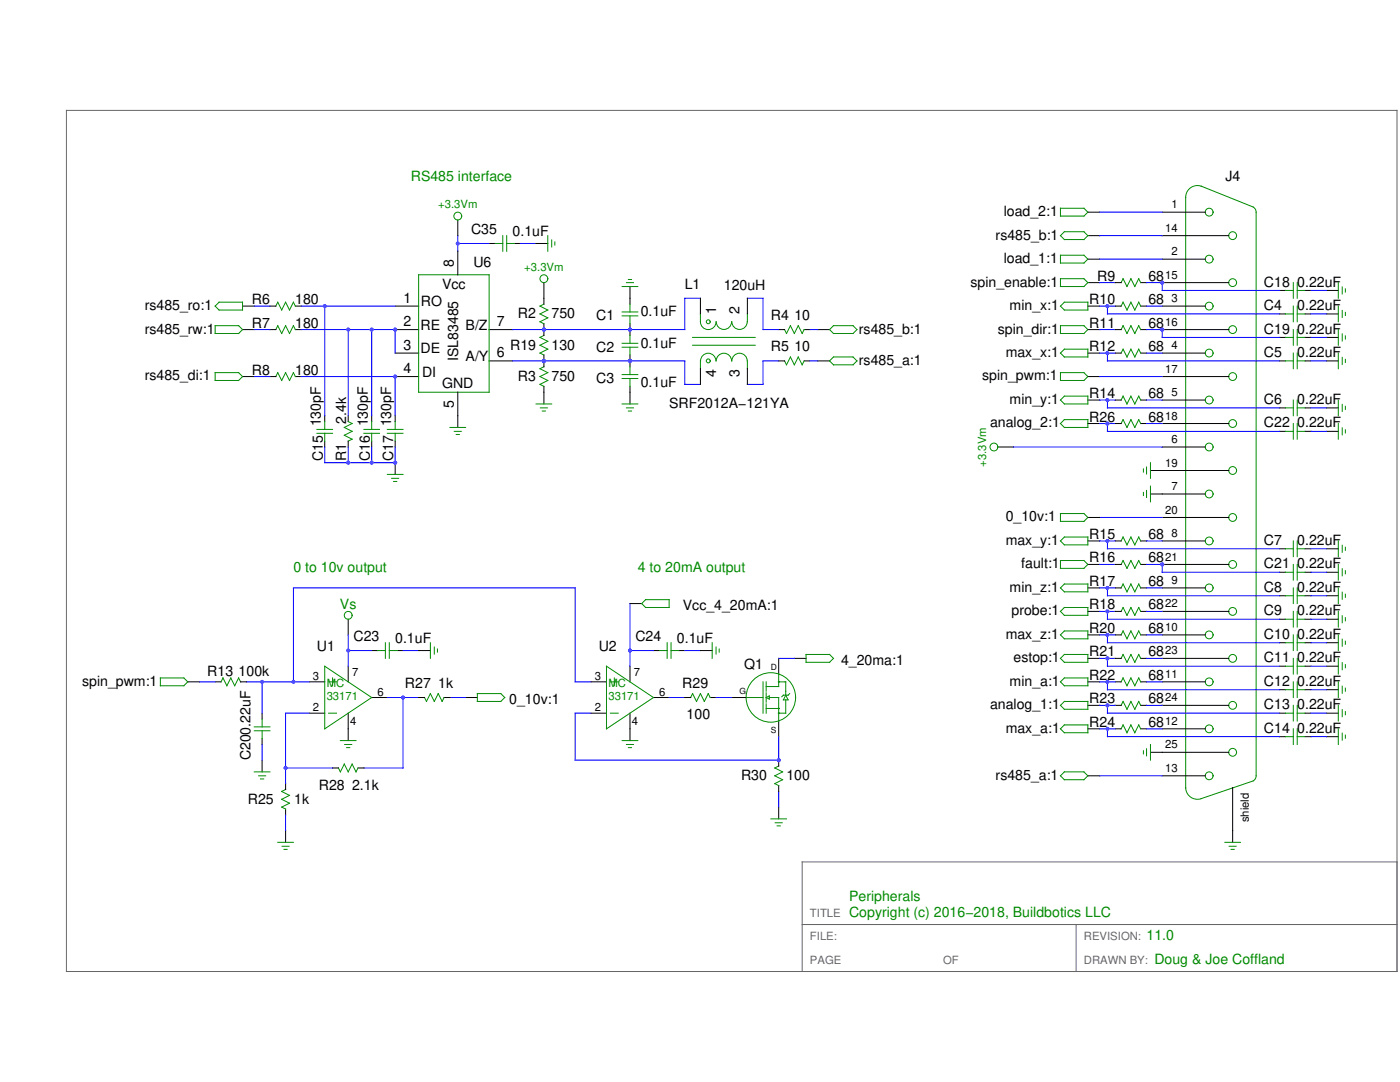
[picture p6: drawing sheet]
<svg xmlns="http://www.w3.org/2000/svg" width="279mm" height="216mm" viewBox="0 0 279 216" stroke-linecap="round" stroke-linejoin="round" font-family="sans-serif">
<path d="M13.3 22h265.5v171.9h-265.5zM278.8 172h-118.7v21.9M160.1 184.5h118.7M214.8 184.5v9.4" fill="none" stroke="#666" stroke-width=".2"/>
<g fill="none" stroke="#000" stroke-width=".2">
<path d="M91.4 43.9v3.1M91.4 50.1v4.7M97.6 48.6h1.2M102.7 48.6h1.2M48.4 61.1h2.3M48.4 65.8h2.3M48.4 75.1h2.3M78.9 61.1h4.7M78.9 65.8h4.7M78.9 75.1h4.7M78.9 70.5h4.7M91.4 78.3v4.6"/>
<path d="M97.6 65.8h4.7M97.6 72h4.7"/>
</g>
<g fill="none" stroke="#008b00" stroke-width=".2">
<path d="M83.6 54.8h14v23.5h-14zM98.8 48.6h1.5M100.3 47v3.1M101.1 47v3.1M101.1 48.6h1.6M42.9 65h4.7l.8 .8-.8 .7h-4.7zM42.9 74.4h4.7l.8 .7-.8 .8h-4.7zM43.7 60.3h4.7v1.6h-4.7l-.8-.8z"/>
<circle cx="91.4" cy="43.1" r=".78"/>
</g>
<path d="M91.4 48.6h6.2M91.4 47v3.1M103.9 48.6h3.1" fill="none" stroke="#00f" stroke-width=".2"/>
<g fill="#a020f0">
<circle cx="78.9" cy="75.1" r=".39"/>
<circle cx="78.9" cy="65.8" r=".39"/>
</g>
<path d="M108.5 66.9l-.7 .4 1.5 .8-1.5 .8 1.5 .8-1.5 .8 .7 .3" fill="none" stroke="#008b00" stroke-width=".2"/>
<path d="M108.5 65.8v1.1M108.5 70.8v1.2" fill="none" stroke="#000" stroke-width=".2"/>
<g fill="#a020f0">
<circle cx="108.5" cy="65.8" r=".39"/>
<circle cx="108.5" cy="72" r=".39"/>
</g>
<path d="M78.9 65.8v4.7M102.3 65.8h34.4M102.3 72h34.4" fill="none" stroke="#00f" stroke-width=".2"/>
<path d="M107 48.6h2.3M163.2 65.8h2.4M163.2 72h2.4M69.5 82.9v1.2M69.5 88v1.2M78.9 92.3v2.4M91.4 82.9v2.4" fill="none" stroke="#000" stroke-width=".2"/>
<path d="M109.3 47v3.1M110.1 47.9v1.4M110.7 48.3v.6M166.3 65h3.9l.8 .8-.8 .7h-3.9l-.7-.7zM166.3 71.2h3.9l.8 .8-.8 .8h-3.9l-.7-.8zM69.5 84.1l.8 .4-1.6 .8 1.6 .8-1.6 .8 1.6 .7-.8 .4M77.3 94.7h3.1M78.2 95.4h1.4M78.6 96.1h.6M89.8 85.3h3.1M90.7 86.1h1.4M91 86.7h.7" fill="none" stroke="#008b00" stroke-width=".2"/>
<circle cx="78.9" cy="92.3" r=".39" fill="#a020f0"/>
<path d="M108.5 73.2l-.7 .4 1.5 .8-1.5 .7 1.5 .8-1.5 .8 .7 .4" fill="none" stroke="#008b00" stroke-width=".2"/>
<path d="M108.5 72v1.2M108.5 77.1v1.2" fill="none" stroke="#000" stroke-width=".2"/>
<circle cx="108.5" cy="72" r=".39" fill="#a020f0"/>
<path d="M108.5 59.5v1.2M108.5 64.6v1.2M108.5 78.3v2.3" fill="none" stroke="#000" stroke-width=".2"/>
<path d="M108.5 60.7l-.7 .4 1.5 .8-1.5 .7 1.5 .8-1.5 .8 .7 .4M107 80.6h3.1M107.8 81.4h1.4M108.2 82h.7" fill="none" stroke="#008b00" stroke-width=".2"/>
<circle cx="108.5" cy="65.8" r=".39" fill="#a020f0"/>
<path d="M108.5 56.4v3.1M125.7 65.8v1.1M125.7 70.8v1.2M155.4 65.8h1.2M155.4 72h1.2M160.5 65.8h1.2M160.5 72h1.2" fill="none" stroke="#000" stroke-width=".2"/>
<g fill="none" stroke="#008b00" stroke-width=".2">
<path d="M124.2 69.3h3.1M124.2 68.5h3.1M125.7 66.9v1.6M125.7 69.3v1.5M156.6 65.8l.4 .7 .7-1.5 .8 1.5 .8-1.5 .8 1.5 .4-.7M156.6 72l.4 .8 .7-1.6 .8 1.6 .8-1.6 .8 1.6 .4-.8"/>
<circle cx="108.5" cy="55.6" r=".78"/>
</g>
<path d="M161.7 65.8h1.5M161.7 72h1.5" fill="none" stroke="#00f" stroke-width=".2"/>
<g fill="#a020f0">
<circle cx="125.7" cy="72" r=".39"/>
<circle cx="125.7" cy="65.8" r=".39"/>
</g>
<path d="M125.7 72v1.2M125.7 77.1v1.2" fill="none" stroke="#000" stroke-width=".2"/>
<path d="M124.2 75.5h3.1M124.2 74.7h3.1M125.7 73.2v1.5M125.7 75.5v1.6" fill="none" stroke="#008b00" stroke-width=".2"/>
<circle cx="125.7" cy="72" r=".39" fill="#a020f0"/>
<path d="M125.7 59.5v1.2M125.7 64.6v1.2" fill="none" stroke="#000" stroke-width=".2"/>
<path d="M124.2 63h3.1M124.2 62.3h3.1M125.7 60.7v1.6M125.7 63v1.6" fill="none" stroke="#008b00" stroke-width=".2"/>
<circle cx="125.7" cy="65.8" r=".39" fill="#a020f0"/>
<g fill="none" stroke="#000" stroke-width=".2">
<path d="M125.7 57.2v2.3M139.8 59.5v3.1M149.2 59.5v3.1M53.9 65.8h1.1M53.9 75.1h1.1M53.9 61.1h1.1M58.9 65.8h1.2M58.9 75.1h1.2M58.9 61.1h1.2M125.7 78.3v2.3M139.8 73.6v3.1M149.2 73.6v3.1"/>
<path d="M64.8 82.9v1.2M64.8 88v1.2M74.2 82.9v1.2M74.2 88v1.2M78.9 82.9v1.2M78.9 88v1.2M37.5 136.1h2.3M42.9 136.1h1.2M48 136.1h1.2M61.7 136.1h3.1M69.5 123.6v3.1M69.5 132.9v3.2"/>
<path d="M74.2 139.2h3.1M74.2 129.8h1.1M79.3 129.8h1.1M83.6 139.2h1.1M83.6 129.8h2.3M88.6 139.2h1.2M92.9 139.2h2.4M146 139.2h2.9M155.4 131.4v3.1M52.3 142.3v1.2M52.3 147.4v1.2M52.3 151.7v2.3"/>
<path d="M57 156.4v1.1M61.7 142.3h3.1M66.4 153.2h1.1M69.5 142.3v5.5M71.4 153.2h1.2M155.4 143.9v3.1M57 161.4v1.2M57 165.7v2.4"/>
</g>
<g fill="none" stroke="#008b00" stroke-width=".2">
<path d="M124.2 57.2h3.1M125 56.4h1.4M125.4 55.8h.6M55 65.8l.4-.8 .8 1.5 .8-1.5 .8 1.5 .8-1.5 .3 .8M55 75.1l.4-.7 .8 1.5 .8-1.5 .8 1.5 .8-1.5 .3 .7M55 61.1l.4-.8 .8 1.6 .8-1.6 .8 1.6 .8-1.6 .3 .8M138.2 67.3h12.5M138.2 68.9h12.5M139.8 62.6v1.6a1.56 1.56 0 0 0 1.5 1.6 1.56 1.56 0 0 0 1.6-1.6M142.9 72a1.53 1.53 0 0 0-1.6-1.5 1.53 1.53 0 0 0-1.5 1.5v1.6M142.9 64.2a1.53 1.53 0 0 0 1.6 1.5 1.53 1.53 0 0 0 1.5-1.5M142.9 72a1.53 1.53 0 0 1 1.6-1.5 1.53 1.53 0 0 1 1.5 1.5"/>
<path d="M146.1 64.2a1.53 1.53 0 0 0 1.5 1.5 1.53 1.53 0 0 0 1.5-1.5M146.1 72a1.53 1.53 0 0 1 1.5-1.5 1.53 1.53 0 0 1 1.5 1.5M149.2 62.6v1.6M149.2 72v1.6M63.2 86.5h3.2M63.2 85.7h3.2M64.8 84.1v1.6M64.8 86.5v1.5M72.6 86.5h3.1M72.6 85.7h3.1M74.2 84.1v1.6M74.2 86.5v1.5"/>
<path d="M77.3 86.5h3.1M77.3 85.7h3.1M78.9 84.1v1.6M78.9 86.5v1.5M124.2 80.6h3.1M125 81.4h1.4M125.4 82h.6M32 135.3h4.7l.8 .8-.8 .7h-4.7zM44.1 136.1l.4-.8 .8 1.5 .8-1.5 .7 1.5 .8-1.5 .4 .8M64.8 132.9l9.4 6.3-9.4 6.2zM65.6 136.1h1.5M66.4 135.3v1.5"/>
<path d="M75.3 129.8h1.6M76.9 128.2v3.2M77.7 128.2v3.2M77.7 129.8h1.6M84.7 139.2l.4 .8 .8-1.6 .8 1.6 .8-1.6 .7 1.6 .4-.8M85.9 128.2v3.2M86.7 129.1v1.4M87.3 129.5v.6M95.3 138.4h4.7l.7 .8-.7 .8h-4.7zM148.9 139.2h3.4M152.3 136.1v6.2M152.9 136.1v1.8"/>
<path d="M152.9 138.2v1.9M152.9 139.2l.6-.3v.6zM153.5 139.2h1.9v4.7M155.4 136.1h1.4v2.6M155.4 134.5v2.5h-2.5M156.8 139.7v2.6h-1.4M156.8 138.7l.5 1h-1zM157.6 138.4l-.3 .3h-1l-.3 .3M50.7 145h3.2M50.7 145.8h3.2M50.7 154h3.2M51.6 154.8h1.4"/>
<path d="M52 155.4h.6M52.3 143.5v1.5M52.3 145.8v1.6M57 157.5l-.8 .4 1.6 .8-1.6 .8 1.6 .8-1.6 .8 .8 .3M65.6 142.3h1.5M67.5 153.2l.4 .8 .8-1.5 .8 1.5 .8-1.5 .8 1.5 .3-.8M67.9 147.8h3.2M68.8 148.6h1.4M69.2 149.2h.6M152.9 140.4v1.9M152.9 141.4h2.5M55.4 168.1h3.2"/>
<path d="M56.3 168.9h1.4M56.7 169.5h.6"/>
<circle cx="141.3" cy="64.2" r=".39"/>
<circle cx="141.3" cy="72" r=".39"/>
<circle cx="69.5" cy="122.8" r=".78"/>
<circle cx="153.8" cy="139.2" r="4.9"/>
<circle cx="155.4" cy="136.1" r=".08"/>
</g>
<g fill="none" stroke="#00f" stroke-width=".2">
<path d="M139.8 59.5h-3.1v6.3M149.2 59.5h3.1v6.3h3.1M50.7 65.8h3.2M50.7 75.1h3.2M50.7 61.1h3.2M60.1 65.8h18.8M60.1 75.1h18.8v7.8M60.1 61.1h18.8M64.8 61.1v21.8M69.5 65.8v17.1M74.2 65.8v17.1M136.7 72v4.7h3.1"/>
<path d="M155.4 72h-3.1v4.7h-3.1M64.8 89.2v3.1h14.1v-3.1M69.5 89.2v3.1M74.2 89.2v3.1M39.8 136.1h3.1M49.2 136.1h12.5M52.3 136.1v6.2M69.5 126.7v6.2M69.5 129.8h4.7M77.3 139.2h6.3M80.4 139.2v14h-7.8M80.4 129.8h3.2"/>
<path d="M89.8 139.2h3.1M52.3 148.6v3.1M57 153.2h9.4M61.7 142.3h-4.7v14.1M57 162.6v3.1"/>
</g>
<circle cx="155.4" cy="136.1" r=".08" fill="#008b00"/>
<circle cx="155.4" cy="141.4" r=".08" fill="none" stroke="#008b00" stroke-width=".2"/>
<circle cx="155.4" cy="141.4" r=".08" fill="#008b00"/>
<circle cx="155.4" cy="142.3" r=".08" fill="none" stroke="#008b00" stroke-width=".2"/>
<circle cx="155.4" cy="142.3" r=".08" fill="#008b00"/>
<g fill="none" stroke="#000" stroke-width=".2">
<path d="M117.9 136.1h3.1M125.7 132.9v3.2M130.4 139.2h3.1M130.4 129.8h1.2M135.5 129.8h1.2M136.7 139.2h1.1M139.8 129.8h2.3M141.7 139.2h1.2M158.5 131.4h2.4M117.9 142.3h3.1M125.7 142.3v5.5M155.4 151.7v1.1"/>
<path d="M155.4 156.8v1.1M155.4 161.1v2.3"/>
</g>
<g fill="none" stroke="#008b00" stroke-width=".2">
<path d="M121 132.9l9.4 6.3-9.4 6.2zM121.8 136.1h1.6M122.6 135.3v1.5M131.6 129.8h1.5M133.1 128.2v3.2M133.9 128.2v3.2M133.9 129.8h1.6M137.8 139.2l.4-.8 .8 1.6 .8-1.6 .8 1.6 .7-1.6 .4 .8M142.1 128.2v3.2M142.9 129.1v1.4M143.5 129.5v.6M160.9 130.6h4.7l.7 .8-.7 .8h-4.7z"/>
<path d="M121.8 142.3h1.6M124.2 147.8h3.1M125 148.6h1.4M125.4 149.2h.6M155.4 152.8l-.8 .4 1.6 .8-1.6 .8 1.6 .8-1.6 .8 .8 .4M153.8 163.4h3.2M154.7 164.2h1.4M155.1 164.8h.6"/>
</g>
<path d="M58.6 136.1v-18.8h56.2v18.8M125.7 120.4v12.5M125.7 129.8h4.7M133.5 139.2h3.2M136.7 129.8h3.1M142.9 139.2h3.1M117.9 142.3h-3.1v9.4h40.6M155.4 157.9v3.2" fill="none" stroke="#00f" stroke-width=".2"/>
<circle cx="155.4" cy="151.7" r=".39" fill="#a020f0"/>
<path d="M114.8 136.1h3.1M155.4 131.4h3.1M155.4 147v4.7" fill="none" stroke="#00f" stroke-width=".2"/>
<g fill="none" stroke="#000" stroke-width=".2">
<path d="M217.1 56.4h2.3M217.1 47h2.3M231.9 56.4h13.3M231.9 47h13.3M231.9 51.7h8.6M231.9 42.3h8.6M217.1 61.1h2.3M217.1 75.1h2.3M217.1 70.5h2.3M217.1 79.8h2.3M217.1 65.8h2.3M231.9 61.1h8.6"/>
<path d="M231.9 75.1h13.3M231.9 70.5h8.6M231.9 79.8h8.6M231.9 65.8h13.3M199.1 89.2h3.2M229.6 93.9h15.6M229.6 98.6h10.9M231.9 89.2h8.6M231.9 84.5h13.3M217.1 107.9h2.3M217.1 112.6h2.3M217.1 117.3h2.3"/>
<path d="M231.9 107.9h8.6M231.9 112.6h13.3M231.9 117.3h8.6M231.9 103.3h13.3M125.7 120.4h2.4M217.1 136.1h2.3M217.1 122h2.3M217.1 126.7h2.3M217.1 131.4h2.3M231.9 136.1h8.6M231.9 122h13.3M231.9 126.7h8.6"/>
<path d="M231.9 131.4h13.3M217.1 145.4h2.3M217.1 154.8h2.3M231.9 145.4h8.6M231.9 154.8h8.6M231.9 150.1h13.3M231.9 140.7h13.3M246 157.1v8.6"/>
</g>
<g fill="none" stroke="#008b00" stroke-width=".2">
<path d="M239.7 37.1l10.4 4.2a1.17 1.17 0 0 1 .6 1v112.5a1.17 1.17 0 0 1-.6 1M239.8 37.2a2.34 2.34 0 0 0-3.2 2.2v117.9M211.6 55.6h4.7l.8 .8-.8 .8h-4.7zM211.6 47l.8-.8h3.9l.8 .8-.8 .8h-3.9zM211.6 61.1l.8-.8h4.7v1.6h-4.7zM211.6 70.5l.8-.8h4.7v1.5h-4.7zM211.6 79.8l.8-.8h4.7v1.6h-4.7zM211.6 65h4.7l.8 .8-.8 .7h-4.7zM211.6 74.4h4.7l.8 .7-.8 .8h-4.7zM228.2 93.6v.6M228.2 98.3v.6M228.8 93.2v1.4"/>
<path d="M228.8 97.9v1.4M229.6 92.3v3.1M229.6 97v3.1M211.6 107.9l.8-.7h4.7v1.5h-4.7zM211.6 117.3l.8-.8h4.7v1.6h-4.7zM211.6 111.8h4.7l.8 .8-.8 .8h-4.7zM128.1 120.4l.7-.7h4.7v1.5h-4.7zM211.6 122l.8-.8h4.7v1.6h-4.7zM211.6 126.7l.8-.8h4.7v1.6h-4.7zM211.6 131.4l.8-.8h4.7v1.6h-4.7zM211.6 136.1l.8-.8h4.7v1.5h-4.7zM211.6 145.4l.8-.8h4.7v1.6h-4.7z"/>
<path d="M211.6 154.8l.8-.8h3.9l.8 .8-.8 .8h-3.9zM236.6 157.1a2.34 2.34 0 0 0 3.2 2.2M250.1 155.8l-10.4 3.6"/>
<circle cx="241.3" cy="42.3" r=".78"/>
<circle cx="241.3" cy="51.7" r=".78"/>
<circle cx="246" cy="56.4" r=".78"/>
<circle cx="246" cy="47" r=".78"/>
<circle cx="241.3" cy="70.5" r=".78"/>
<circle cx="241.3" cy="79.8" r=".78"/>
<circle cx="241.3" cy="61.1" r=".78"/>
<circle cx="246" cy="75.1" r=".78"/>
<circle cx="246" cy="65.8" r=".78"/>
<circle cx="198.4" cy="89.2" r=".78"/>
<circle cx="241.3" cy="89.2" r=".78"/>
<circle cx="241.3" cy="98.6" r=".78"/>
<circle cx="246" cy="84.5" r=".78"/>
<circle cx="246" cy="93.9" r=".78"/>
<circle cx="241.3" cy="107.9" r=".78"/>
<circle cx="241.3" cy="117.3" r=".78"/>
<circle cx="246" cy="112.6" r=".78"/>
<circle cx="246" cy="103.3" r=".78"/>
<circle cx="241.3" cy="136.1" r=".78"/>
<circle cx="241.3" cy="126.7" r=".78"/>
<circle cx="246" cy="122" r=".78"/>
<circle cx="246" cy="131.4" r=".78"/>
<circle cx="241.3" cy="154.8" r=".78"/>
<circle cx="241.3" cy="145.4" r=".78"/>
<circle cx="246" cy="140.7" r=".78"/>
<circle cx="246" cy="150.1" r=".78"/>
</g>
<g fill="#a020f0">
<circle cx="231.9" cy="112.6" r=".39"/>
<circle cx="231.9" cy="65.8" r=".39"/>
<circle cx="231.9" cy="56.4" r=".39"/>
</g>
<g fill="none" stroke="#000" stroke-width=".2">
<path d="M217.1 42.3h2.3M217.1 51.7h2.3M222.6 56.4h1.1M227.6 56.4h1.2M255.4 58h1.1M260.5 58h1.1M264.7 58h2.4M222.6 79.8h1.1M222.6 70.5h1.1M222.6 65.8h1.1M222.6 61.1h1.1M227.6 79.8h1.2"/>
<path d="M227.6 70.5h1.2M227.6 65.8h1.2M227.6 61.1h1.2M255.4 62.6h1.1M255.4 72h1.1M255.4 67.3h1.1M260.5 62.6h1.1M260.5 72h1.1M260.5 67.3h1.1M264.7 62.6h2.4M264.7 72h2.4M264.7 67.3h2.4"/>
<path d="M217.1 84.5h2.3M222.6 84.5h1.1M227.6 84.5h1.2M255.4 81.4h1.1M255.4 86.1h1.1M260.5 81.4h1.1M260.5 86.1h1.1M264.7 81.4h2.4M264.7 86.1h2.4M217.1 103.3h2.3M222.6 117.3h1.1M222.6 112.6h1.1"/>
<path d="M222.6 107.9h1.1M227.6 117.3h1.2M227.6 112.6h1.2M227.6 107.9h1.2M255.4 109.5h1.1M255.4 118.9h1.1M255.4 114.2h1.1M260.5 109.5h1.1M260.5 118.9h1.1M260.5 114.2h1.1M264.7 109.5h2.4M264.7 118.9h2.4"/>
<path d="M264.7 114.2h2.4M222.6 136.1h1.1M222.6 131.4h1.1M222.6 126.7h1.1M222.6 122h1.1M227.6 136.1h1.2M227.6 131.4h1.2M227.6 126.7h1.2M227.6 122h1.2M255.4 123.6h1.1M255.4 128.2h1.1M255.4 132.9h1.1"/>
<path d="M255.4 137.6h1.1M260.5 123.6h1.1M260.5 128.2h1.1M260.5 132.9h1.1M260.5 137.6h1.1M264.7 123.6h2.4M264.7 128.2h2.4M264.7 132.9h2.4M264.7 137.6h2.4M217.1 140.7h2.3M222.6 140.7h1.1M222.6 145.4h1.1"/>
<path d="M227.6 140.7h1.2M227.6 145.4h1.2M229.6 150.1h2.3M255.4 142.3h1.1M255.4 147h1.1M260.5 142.3h1.1M260.5 147h1.1M264.7 142.3h2.4M264.7 147h2.4M246 165.7v2.4"/>
</g>
<g fill="none" stroke="#008b00" stroke-width=".2">
<path d="M211.6 41.6h4.7l.8 .7-.8 .8h-4.7zM211.6 50.9h4.7l.8 .8-.8 .8h-4.7zM223.7 56.4l.4-.8 .8 1.6 .8-1.6 .8 1.6 .8-1.6 .3 .8M256.5 58h1.6M258.1 56.4v3.1M258.9 56.4v3.1M258.9 58h1.6M267.1 56.4v3.1M267.9 57.3v1.4M268.5 57.6v.7M223.7 79.8l.4-.8 .8 1.6 .8-1.6 .8 1.6 .8-1.6 .3 .8M223.7 70.5l.4-.8 .8 1.5 .8-1.5 .8 1.5 .8-1.5 .3 .8"/>
<path d="M223.7 65.8l.4-.8 .8 1.5 .8-1.5 .8 1.5 .8-1.5 .3 .8M223.7 61.1l.4-.8 .8 1.6 .8-1.6 .8 1.6 .8-1.6 .3 .8M256.5 62.6h1.6M256.5 72h1.6M256.5 67.3h1.6M258.1 61.1v3.1M258.1 65.8v3.1M258.1 70.5v3.1M258.1 79.8v3.1M258.9 61.1v3.1M258.9 65.8v3.1M258.9 70.5v3.1"/>
<path d="M258.9 79.8v3.1M258.9 62.6h1.6M258.9 72h1.6M258.9 67.3h1.6M267.1 61.1v3.1M267.1 65.8v3.1M267.1 70.5v3.1M267.1 79.8v3.1M267.9 61.9v1.4M267.9 66.6v1.4M267.9 71.3v1.4M268.5 62.3v.7"/>
<path d="M268.5 67v.6M268.5 71.7v.6M211.6 84.5l.8-.8h4.7v1.6h-4.7zM223.7 84.5l.4-.8 .8 1.6 .8-1.6 .8 1.6 .8-1.6 .3 .8M256.5 81.4h1.6M256.5 86.1h1.6M258.1 84.5v3.1M258.9 84.5v3.1M258.9 81.4h1.6M258.9 86.1h1.6M267.1 84.5v3.1M267.9 80.7v1.4"/>
<path d="M267.9 85.4v1.4M268.5 81.1v.6M268.5 85.8v.6M211.6 102.5h4.7l.8 .8-.8 .7h-4.7zM223.7 117.3l.4-.8 .8 1.6 .8-1.6 .8 1.6 .8-1.6 .3 .8M223.7 112.6l.4-.8 .8 1.6 .8-1.6 .8 1.6 .8-1.6 .3 .8M223.7 107.9l.4-.7 .8 1.5 .8-1.5 .8 1.5 .8-1.5 .3 .7M256.5 109.5h1.6M256.5 118.9h1.6M256.5 114.2h1.6M258.1 107.9v3.2M258.1 112.6v3.2"/>
<path d="M258.1 117.3v3.1M258.9 107.9v3.2M258.9 112.6v3.2M258.9 117.3v3.1M258.9 109.5h1.6M258.9 118.9h1.6M258.9 114.2h1.6M267.1 107.9v3.2M267.1 112.6v3.2M267.1 117.3v3.1M267.9 108.8v1.4M267.9 113.5v1.4"/>
<path d="M267.9 118.2v1.4M268.5 109.2v.6M268.5 113.9v.6M268.5 118.6v.6M223.7 136.1l.4-.8 .8 1.5 .8-1.5 .8 1.5 .8-1.5 .3 .8M223.7 131.4l.4-.8 .8 1.6 .8-1.6 .8 1.6 .8-1.6 .3 .8M223.7 126.7l.4-.8 .8 1.6 .8-1.6 .8 1.6 .8-1.6 .3 .8M223.7 122l.4-.8 .8 1.6 .8-1.6 .8 1.6 .8-1.6 .3 .8M256.5 123.6h1.6M256.5 128.2h1.6M256.5 132.9h1.6M256.5 137.6h1.6"/>
<path d="M258.1 122v3.1M258.1 126.7v3.1M258.1 131.4v3.1M258.1 136.1v3.1M258.9 122v3.1M258.9 126.7v3.1M258.9 131.4v3.1M258.9 136.1v3.1M258.9 123.6h1.6M258.9 128.2h1.6M258.9 132.9h1.6M258.9 137.6h1.6"/>
<path d="M267.1 122v3.1M267.1 126.7v3.1M267.1 131.4v3.1M267.1 136.1v3.1M267.9 122.9v1.4M267.9 127.5v1.5M267.9 132.2v1.4M267.9 136.9v1.4M268.5 123.2v.7M268.5 127.9v.7M268.5 132.6v.6M268.5 137.3v.6"/>
<path d="M211.6 140.7l.8-.7h4.7v1.5h-4.7zM223.7 145.4l.4-.8 .8 1.6 .8-1.6 .8 1.6 .8-1.6 .3 .8M223.7 140.7l.4-.7 .8 1.5 .8-1.5 .8 1.5 .8-1.5 .3 .7M228.2 149.8v.6M228.8 149.4v1.4M229.6 148.6v3.1M256.5 142.3h1.6M256.5 147h1.6M258.1 140.7v3.2M258.1 145.4v3.2M258.9 140.7v3.2M258.9 145.4v3.2"/>
<path d="M258.9 142.3h1.6M258.9 147h1.6M267.1 140.7v3.2M267.1 145.4v3.2M267.9 141.6v1.4M267.9 146.3v1.4M268.5 142v.6M268.5 146.7v.6M244.4 168.1h3.2M245.3 168.9h1.4M245.7 169.5h.6"/>
</g>
<g fill="none" stroke="#00f" stroke-width=".2">
<path d="M219.4 42.3h12.5M219.4 47h12.5M219.4 51.7h12.5M219.4 56.4h3.2M228.8 56.4h3.1v1.6h23.5M261.6 58h3.1M219.4 79.8h3.2M219.4 75.1h12.5M219.4 70.5h3.2M219.4 65.8h3.2M219.4 61.1h3.2M221 61.1v1.5h34.4"/>
<path d="M221 70.5v1.5h34.4M221 79.8v1.6h34.4M228.8 65.8h3.1v1.5h23.5M228.8 79.8h3.1M228.8 70.5h3.1M228.8 61.1h3.1M261.6 62.6h3.1M261.6 72h3.1M261.6 67.3h3.1M202.3 89.2h29.6M219.4 84.5h3.2M221 84.5v1.6h34.4"/>
<path d="M228.8 84.5h3.1M261.6 81.4h3.1M261.6 86.1h3.1M219.4 117.3h3.2M219.4 112.6h3.2M219.4 107.9h3.2M219.4 103.3h12.5M221 107.9v1.6h34.4M221 117.3v1.6h34.4M228.8 112.6h3.1v1.6h23.5M228.8 117.3h3.1M228.8 107.9h3.1"/>
<path d="M261.6 109.5h3.1M261.6 118.9h3.1M261.6 114.2h3.1M219.4 136.1h3.2M219.4 131.4h3.2M219.4 126.7h3.2M219.4 122h3.2M221 122v1.6h34.4M221 126.7v1.5h34.4M221 131.4v1.5h34.4M221 136.1v1.5h34.4M228.8 136.1h3.1"/>
<path d="M228.8 131.4h3.1M228.8 126.7h3.1M228.8 122h3.1M261.6 123.6h3.1M261.6 128.2h3.1M261.6 132.9h3.1M261.6 137.6h3.1M219.4 154.8h12.5M219.4 145.4h3.2M219.4 140.7h3.2M221 140.7v1.6h34.4M221 145.4v1.6h34.4"/>
<path d="M228.8 145.4h3.1M228.8 140.7h3.1M261.6 142.3h3.1M261.6 147h3.1"/>
</g>
<g fill="#a020f0">
<circle cx="91.4" cy="48.6" r=".39"/>
<circle cx="78.9" cy="75.1" r=".39"/>
<circle cx="78.9" cy="65.8" r=".39"/>
<circle cx="108.5" cy="65.8" r=".39"/>
<circle cx="108.5" cy="72" r=".39"/>
<circle cx="125.7" cy="65.8" r=".39"/>
<circle cx="125.7" cy="72" r=".39"/>
<circle cx="78.9" cy="92.3" r=".39"/>
<circle cx="74.2" cy="65.8" r=".39"/>
<circle cx="74.2" cy="92.3" r=".39"/>
<circle cx="64.8" cy="61.1" r=".39"/>
<circle cx="69.5" cy="65.8" r=".39"/>
<circle cx="69.5" cy="92.3" r=".39"/>
<circle cx="80.4" cy="139.2" r=".39"/>
<circle cx="52.3" cy="136.1" r=".39"/>
<circle cx="58.6" cy="136.1" r=".39"/>
<circle cx="57" cy="153.2" r=".39"/>
<circle cx="69.5" cy="129.8" r=".39"/>
<circle cx="155.4" cy="151.7" r=".39"/>
<circle cx="125.7" cy="129.8" r=".39"/>
<circle cx="231.9" cy="112.6" r=".39"/>
<circle cx="231.9" cy="65.8" r=".39"/>
<circle cx="231.9" cy="56.4" r=".39"/>
<circle cx="221" cy="79.8" r=".39"/>
<circle cx="221" cy="145.4" r=".39"/>
<circle cx="221" cy="140.7" r=".39"/>
<circle cx="221" cy="136.1" r=".39"/>
<circle cx="221" cy="131.4" r=".39"/>
<circle cx="221" cy="126.7" r=".39"/>
<circle cx="221" cy="122" r=".39"/>
<circle cx="221" cy="117.3" r=".39"/>
<circle cx="221" cy="107.9" r=".39"/>
<circle cx="221" cy="70.5" r=".39"/>
<circle cx="221" cy="61.1" r=".39"/>
<circle cx="221" cy="84.5" r=".39"/>
</g>
<g font-size="2.8" fill="#008b00">
<text x="82" y="36.1">RS485 interface</text>
<text x="58.6" y="114.2">0 to 10v output</text>
<text x="127.3" y="114.2">4 to 20mA output</text>
<text x="67.8" y="121.6">Vs</text>
<text x="169.5" y="179.8">Peripherals</text>
<text x="169.5" y="182.9">Copyright (c) 2016−2018, Buildbotics LLC</text>
<text x="228.8" y="187.6">11.0</text>
<text x="230.4" y="192.3">Doug &amp; Joe Coffland</text>
</g>
<g font-size="2.8">
<text x="244.6" y="36.1">J4</text>
<text x="94" y="46.8">C35</text>
<text x="102.3" y="47">0.1uF</text>
<text x="198.7" y="47.9">rs485_b:1</text>
<text x="200.3" y="43.1">load_2:1</text>
<text x="90.6" y="53.3" transform="rotate(-90 90.6 53.3)">8</text>
<text x="94.5" y="53.3">U6</text>
<text x="200.3" y="52.5">load_1:1</text>
<text x="88.2" y="57.7">Vcc</text>
<text x="136.7" y="57.7">L1</text>
<text x="144.5" y="58">120uH</text>
<text x="193.7" y="57.2">spin_enable:1</text>
<text x="219" y="56">R9</text>
<text x="229.2" y="56">68</text>
<text x="252.2" y="57.2">C18 0.22uF</text>
<text x="28.9" y="61.9">rs485_ro:1</text>
<text x="50.3" y="65.4">R7</text>
<text x="50.3" y="60.7">R6</text>
<text x="58.9" y="65.4">180</text>
<text x="58.9" y="60.7">180</text>
<text x="80.5" y="60.4">1</text>
<text x="80.5" y="65.1">2</text>
<text x="83.9" y="65.8">RE</text>
<text x="84" y="61.1">RO</text>
<text x="92.9" y="65.8">B/Z</text>
<text x="99.2" y="65">7</text>
<text x="103.4" y="63.5">R2</text>
<text x="110.1" y="63.5">750</text>
<text x="119" y="63.9">C1</text>
<text x="127.9" y="63.1">0.1uF</text>
<text x="142.9" y="62.6" transform="rotate(-90 142.9 62.6)">1</text>
<text x="147.6" y="62.6" transform="rotate(-90 147.6 62.6)">2</text>
<text x="153.8" y="63.8">R4 10</text>
<text x="201.5" y="61.9">min_x:1</text>
<text x="217.4" y="65.4">R11</text>
<text x="217.4" y="60.7">R10</text>
<text x="229.2" y="65.4">68</text>
<text x="229.2" y="60.7">68</text>
<text x="252.2" y="61.9">C4</text>
<text x="258.9" y="61.9">0.22uF</text>
<text x="28.9" y="66.5">rs485_rw:1</text>
<text x="80.5" y="69.7">3</text>
<text x="83.9" y="70.5">DE</text>
<text x="99.2" y="71.2">6</text>
<text x="101.8" y="69.8">R19</text>
<text x="110.1" y="69.7">130</text>
<text x="119" y="70.2">C2</text>
<text x="127.9" y="69.4">0.1uF</text>
<text x="153.8" y="70.1">R5 10</text>
<text x="171.4" y="66.5">rs485_b:1</text>
<text x="199.1" y="66.5">spin_dir:1</text>
<text x="200.7" y="71.2">max_x:1</text>
<text x="217.4" y="70.1">R12</text>
<text x="229.2" y="70.1">68</text>
<text x="252.2" y="66.5">C19 0.22uF</text>
<text x="252.2" y="71.2">C5</text>
<text x="258.9" y="71.2">0.22uF</text>
<text x="28.9" y="75.9">rs485_di:1</text>
<text x="50.3" y="74.7">R8</text>
<text x="58.9" y="74.7">180</text>
<text x="80.5" y="74.4">4</text>
<text x="84.2" y="75.1">DI</text>
<text x="88.2" y="77.5">GND</text>
<text x="91.4" y="72.1" transform="rotate(-90 91.4 72.1)">ISL83485</text>
<text x="92.9" y="72">A/Y</text>
<text x="103.4" y="76">R3</text>
<text x="110.1" y="76">750</text>
<text x="119" y="76.4">C3</text>
<text x="127.9" y="77.2">0.1uF</text>
<text x="142.9" y="75.1" transform="rotate(-90 142.9 75.1)">4</text>
<text x="147.6" y="75.1" transform="rotate(-90 147.6 75.1)">3</text>
<text x="171.4" y="72.8">rs485_a:1</text>
<text x="196" y="75.9">spin_pwm:1</text>
<text x="90.6" y="81.3" transform="rotate(-90 90.6 81.3)">5</text>
<text x="133.5" y="81.4">SRF2012A−121YA</text>
<text x="201.5" y="80.6">min_y:1</text>
<text x="217.4" y="79.4">R14</text>
<text x="229.2" y="79.4">68</text>
<text x="252.2" y="80.6">C6</text>
<text x="258.9" y="80.6">0.22uF</text>
<text x="64" y="85.1" transform="rotate(-90 64 85.1)">130pF</text>
<text x="69.1" y="84.5" transform="rotate(-90 69.1 84.5)">2.4k</text>
<text x="73.4" y="85.1" transform="rotate(-90 73.4 85.1)">130pF</text>
<text x="78.1" y="85.1" transform="rotate(-90 78.1 85.1)">130pF</text>
<text x="197.6" y="85.3">analog_2:1</text>
<text x="217.4" y="84.1">R26</text>
<text x="229.2" y="84.1">68</text>
<text x="252.2" y="85.3">C22</text>
<text x="258.9" y="85.3">0.22uF</text>
<text x="64.4" y="92" transform="rotate(-90 64.4 92)">C15</text>
<text x="69.1" y="91.9" transform="rotate(-90 69.1 91.9)">R1</text>
<text x="73.8" y="92" transform="rotate(-90 73.8 92)">C16</text>
<text x="78.5" y="92" transform="rotate(-90 78.5 92)">C17</text>
<text x="200.7" y="104">0_10v:1</text>
<text x="217.4" y="107.6">R15</text>
<text x="229.2" y="107.6">68</text>
<text x="200.7" y="108.7">max_y:1</text>
<text x="203.8" y="113.4">fault:1</text>
<text x="217.4" y="112.2">R16</text>
<text x="229.2" y="112.2">68</text>
<text x="252.2" y="113.4">C21 0.22uF</text>
<text x="252.2" y="108.7">C7</text>
<text x="258.9" y="108.7">0.22uF</text>
<text x="201.5" y="118.1">min_z:1</text>
<text x="217.4" y="116.9">R17</text>
<text x="229.2" y="116.9">68</text>
<text x="252.2" y="118.1">C8</text>
<text x="258.9" y="118.1">0.22uF</text>
<text x="136.3" y="121.7">Vcc_4_20mA:1</text>
<text x="201.9" y="122.8">probe:1</text>
<text x="217.4" y="121.6">R18</text>
<text x="229.2" y="121.6">68</text>
<text x="252.2" y="122.8">C9</text>
<text x="258.9" y="122.8">0.22uF</text>
<text x="63.2" y="129.8">U1</text>
<text x="70.6" y="128">C23</text>
<text x="78.9" y="128.2">0.1uF</text>
<text x="119.5" y="129.8">U2</text>
<text x="126.8" y="128">C24</text>
<text x="135.1" y="128.2">0.1uF</text>
<text x="200.7" y="127.5">max_z:1</text>
<text x="217.4" y="131">R21</text>
<text x="217.4" y="126.3">R20</text>
<text x="229.2" y="131">68</text>
<text x="229.2" y="126.3">68</text>
<text x="252.2" y="127.5">C10</text>
<text x="258.9" y="127.5">0.22uF</text>
<text x="16.4" y="136.8">spin_pwm:1</text>
<text x="41.4" y="134.9">R13 100k</text>
<text x="80.8" y="137.2">R27 1k</text>
<text x="136.2" y="137.2">R29</text>
<text x="148.5" y="133.4">Q1</text>
<text x="167.9" y="132.6">4_20ma:1</text>
<text x="201.5" y="136.8">min_a:1</text>
<text x="202.3" y="132.2">estop:1</text>
<text x="217.4" y="135.7">R22</text>
<text x="229.2" y="135.7">68</text>
<text x="252.2" y="132.2">C11</text>
<text x="252.2" y="136.8">C12</text>
<text x="258.9" y="132.2">0.22uF</text>
<text x="258.9" y="136.8">0.22uF</text>
<text x="101.6" y="140.4">0_10v:1</text>
<text x="137" y="143.5">100</text>
<text x="197.6" y="141.5">analog_1:1</text>
<text x="217.4" y="140.4">R23</text>
<text x="229.2" y="140.4">68</text>
<text x="252.2" y="141.5">C13</text>
<text x="258.9" y="141.5">0.22uF</text>
<text x="200.7" y="146.2">max_a:1</text>
<text x="217.4" y="145">R24</text>
<text x="229.2" y="145">68</text>
<text x="252.2" y="146.2">C14</text>
<text x="258.9" y="146.2">0.22uF</text>
<text x="50" y="151.7" transform="rotate(-90 50 151.7)">C200.22uF</text>
<text x="147.9" y="155.7">R30</text>
<text x="156.9" y="155.7">100</text>
<text x="198.7" y="155.7">rs485_a:1</text>
<text x="49.5" y="160.4">R25</text>
<text x="58.7" y="160.4">1k</text>
<text x="63.6" y="157.5">R28 2.1k</text>
</g>
<g font-size="2.3" fill="#008b00">
<text x="87.5" y="41.6">+3.3Vm</text>
<text x="104.6" y="54.1">+3.3Vm</text>
<text x="196.8" y="93.1" transform="rotate(-90 196.8 93.1)">+3.3Vm</text>
<text x="65.2" y="137.1">MC</text>
<text x="121.4" y="137.1">MC</text>
<text x="65.2" y="139.6">33171</text>
<text x="121.4" y="139.6">33171</text>
</g>
<g font-size="2.3">
<text x="233.8" y="41.6">1</text>
<text x="232.6" y="46.2">14</text>
<text x="233.8" y="50.9">2</text>
<text x="232.6" y="55.6">15</text>
<text x="232.6" y="65">16</text>
<text x="233.8" y="60.3">3</text>
<text x="233.8" y="69.7">4</text>
<text x="232.6" y="74.4">17</text>
<text x="232.6" y="83.7">18</text>
<text x="233.8" y="79">5</text>
<text x="233.8" y="88.4">6</text>
<text x="232.6" y="93.1">19</text>
<text x="233.8" y="97.8">7</text>
<text x="232.6" y="102.5">20</text>
<text x="233.8" y="107.2">8</text>
<text x="232.6" y="111.8">21</text>
<text x="233.8" y="116.5">9</text>
<text x="232.6" y="125.9">10</text>
<text x="232.6" y="121.2">22</text>
<text x="232.6" y="130.6">23</text>
<text x="62.5" y="135.7">3</text>
<text x="70.3" y="134.9">7</text>
<text x="118.7" y="135.7">3</text>
<text x="126.5" y="134.9">7</text>
<text x="232.6" y="135.3">11</text>
<text x="62.5" y="141.9">2</text>
<text x="75.3" y="138.8">6</text>
<text x="118.7" y="141.9">2</text>
<text x="131.6" y="138.8">6</text>
<text x="232.6" y="140">24</text>
<text x="69.9" y="144.6">4</text>
<text x="126.1" y="144.6">4</text>
<text x="232.6" y="149.3">25</text>
<text x="232.6" y="144.6">12</text>
<text x="232.6" y="154">13</text>
<text x="249.2" y="164.1" transform="rotate(-90 249.2 164.1)">shield</text>
</g>
<g font-size="2.3" fill="#666">
<text x="161.7" y="182.9">TITLE</text>
<text x="161.7" y="187.6">FILE:</text>
<text x="216.3" y="187.6">REVISION:</text>
<text x="161.7" y="192.3">PAGE</text>
<text x="188.2" y="192.3">OF</text>
<text x="216.3" y="192.3">DRAWN BY:</text>
</g>
<g font-size="1.7">
<text x="153.8" y="133.7">D</text>
<text x="147.6" y="138.4">G</text>
<text x="153.8" y="146.2">S</text>
</g>
</svg>
